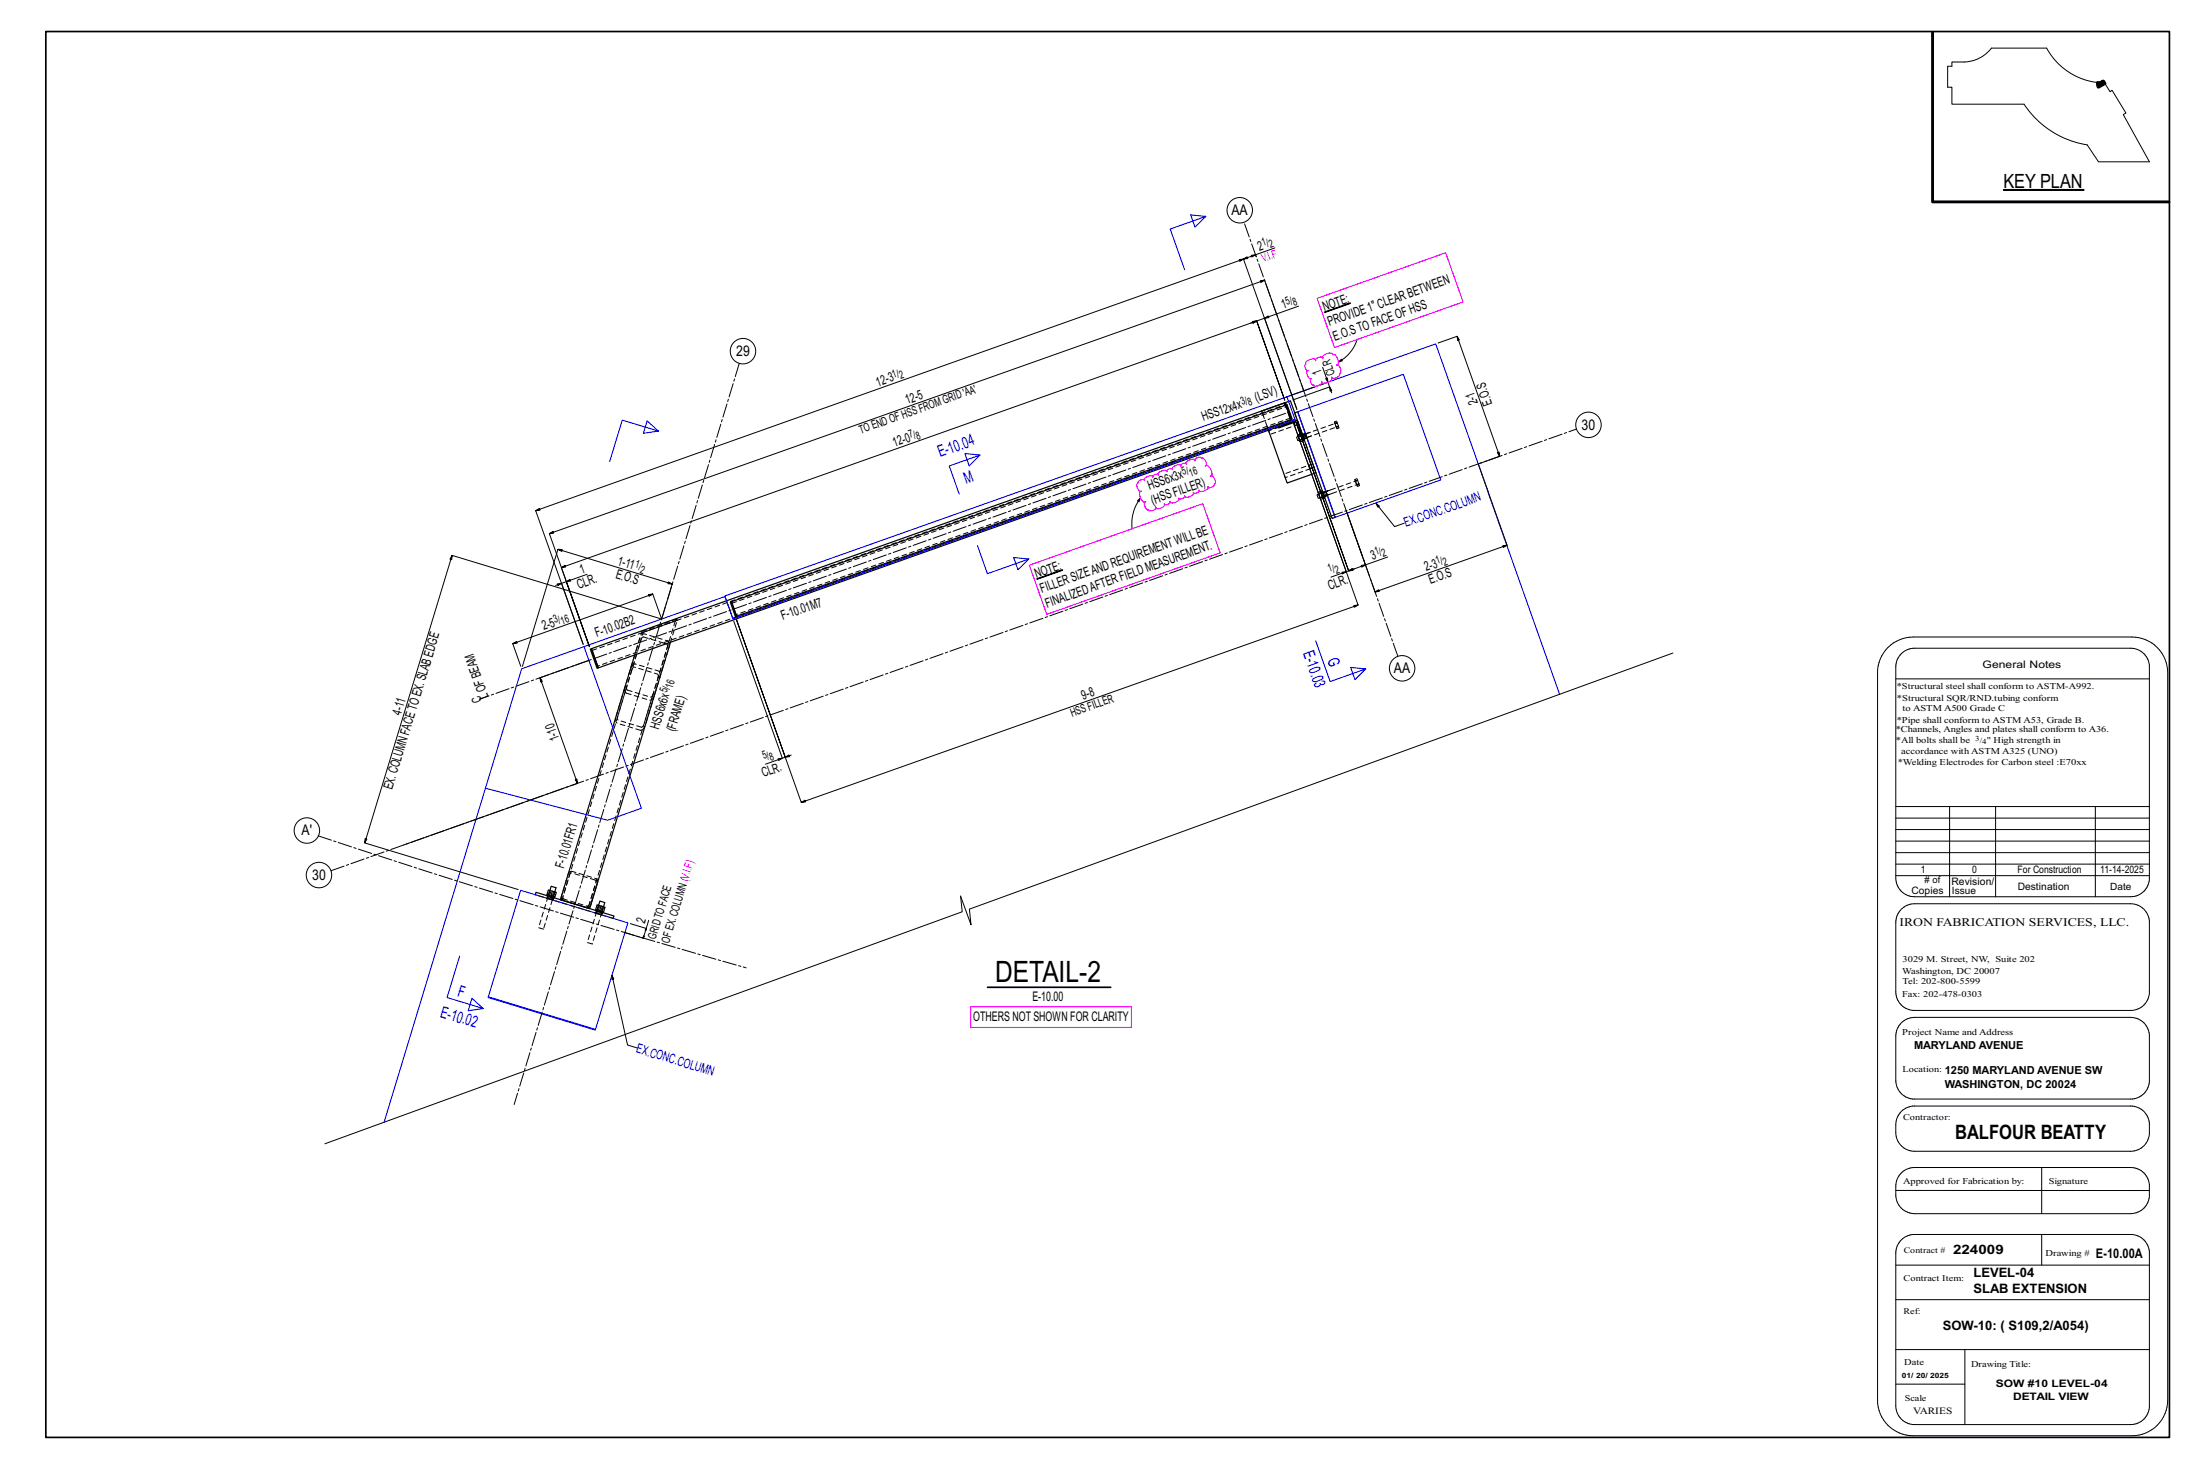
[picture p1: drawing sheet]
<svg xmlns="http://www.w3.org/2000/svg" width="914mm" height="610mm" viewBox="0 0 914 610" stroke-linecap="round" stroke-linejoin="round" font-family="sans-serif">
<path d="M832.7 78.8h33.4v.3h-33.4zM550.6 129.7l10.6-3.6zM431 240.5l10.6-3.5z" fill="#000" stroke="#000" stroke-width=".5"/>
<g fill="none" stroke="#000" stroke-width=".42">
<path d="M811.3 25.8h5.3a14.9 14.9 0 0 0 11.1-5.8h23a27.7 27.7 0 0 0 22 14.4l1.4-.9 2.9 4.6 .9-.6 5.7 9.5-1.1 .6 10.9 19.6h-21.2l-4.7-7a38.6 38.6 0 0 1-26.2-16.9h-30v-7.1h-1.8v-8.7h1.8zM871.7 34.3l.4 2.1 2.8-1.6M520.1 106.1l1.7-.2-1.5 .9zM521.8 105.9l-5 1.8 1.6-1 .2 .7-1.8 .3M529.9 103l-8.1 2.9 .3 .7M520.6 133.6l1.7-.2-1.5 .9zM522.3 133.4l11.7 32.9-11.7-32.9-1.7 .2 .2 .7 1.5-.9-289 102.5 1.6-1 .2 .7-1.8 .3 11.7 32.8-9.6-27 8.6-3.1M525.6 132.2l1.5-.9 .3 .7zM525.6 132.2l-5.7 2.1M539.7 127.2l-14.1 5 13.4 37.9-22.2-62.4-1.7 .2 .2 .7 1.5-.9-294.1 104.5 1.5-.9 .2 .7-1.7 .2 19.7 55.5-9-25.3M549.7 152.6l2.2 6.2-16 5.7M551 157.3l.7-.2 .2 1.7z"/>
<path d="M551.9 158.8l1.6 4.5M556.2 150.5l1.3-1.2 .4 .6zM564.1 141a16.1 16.1 0 0 1-7.9 9.5M597.7 142.5l7.9-2.8 .3 1.8 .7-.2-1-1.6 17.7 49.9-.9-1.5 .7-.2 .2 1.7-8.9 3.2 12 33.7-1.8 .3 .3 .7 1.5-1-54.9 19.5 1.5-1 .3 .8-1.8 .2-11.9-33.8M541.9 162.4l-16.3-46-1.8 .3 .3 .7 1.5-1-297.3 105.4 1.6-1 .2 .7-1.8 .3 16.7 46.9M552.6 160.8l1 1.5-.7 .3zM552.6 160.8l-15.3 5.4M540.6 180.2l-1.2 .5 1 2.9 1.4-.5M540.9 181l-2 .7 .5 1.4 2-.7M541.9 182.3h.1M542 182.5l.2 .5-.3 .1-.2-.5M542.6 180.3h.1"/>
<path d="M543.2 181.8h.1M472.8 208.1l1.3-1.2-.7 1.6zM474.1 206.9a17.4 17.4 0 0 0-3.5 12.9M549.3 204.1l.3-.1 1.1 2.9-.3 .2zM549.3 204.1l-1.5 .5 1.1 2.9 1.4-.5M549.6 204.8l-2.2 .8 .5 1.5 .7-.3M549.9 204.7l.5 1.5M550.1 206.3l-1.5 .5M551.1 204.3h.1M551.6 205.8h.1M559.9 213.2l7.6 21.5 9.3-3.2M571.9 209.2l.8 1.6 .6-.5-1.4-1.1 7.7 9.6 4-1.4"/>
<path d="M553.2 239.8l6.4-2.2-22.2-62.4 27.1 76.2-1.8 .2 .2 .7 1.6-.9-231.5 82.1 1.6-1 .2 .7-1.8 .3-27-76.3 20.4 57.4M557.8 237.8l1.8-.2-1.6 .9zM560.6 237.2l1.5-.9 .2 .7zM563 236.3l-3.4 1.3M565.8 235l1.7-.3-1.5 1zM567.5 234.7l-6.9 2.5-22-61.9 22 61.9M231.6 242.6l1.8-.2-1.5 .9zM235.4 241.7l1.5-.9 .3 .7zM235.4 241.7l-4.5 1.6M275 257.2l4.4-14.5-1.6-.9-.2 .7 1.8 .2-47.5-14.4 1.8 .1-.2 .7-1.6-.8-14.8 48.6M275 257.2l-87.1-26.4-.9 1.6 .7 .2 .2-1.8-36.3 119.5 .2-1.8 .7 .2-.9 1.6 63.8 19.4M275 257.2l-3.7-10.3-1.8 .2 .3 .7 1.5-.9-58.2 20.6 1.6-1 .2 .8-1.8 .2 3.4 9.4"/>
<path d="M305 258.1l20.2 57-7 2.5M245.8 274.1l-21.3 7.5 .2 1.8 .7-.2-.9-1.6 15.5 43.9-.9-1.5 .7-.3 .2 1.8-72.2 25.6M695.3 271.4l-292.4 106.4 .7 6.5-4.3-11.9 .6 6.5-264.9 96.4M784.7 269.1a15.1 15.1 0 0 1 10.5-4.4h90.9a14.9 14.9 0 0 1 14.9 14.9v302.2a14.9 14.9 0 0 1-14.9 14.8h-90.9a14.7 14.7 0 0 1-14.8-14.8v-302.2a14.7 14.7 0 0 1 4.3-10.5zM790.2 271.6a7.9 7.9 0 0 1 5.6-2.2h89.8a7.8 7.8 0 0 1 7.8 7v88.4a7.7 7.7 0 0 1-7.8 7.8h-89.8a7.8 7.8 0 0 1-7.8-7.8v-87.7a7.6 7.6 0 0 1 2.2-5.5zM788 282.1h105.4M323.4 315.3l1.8-.2-1.6 .9zM326.4 314.6l1.5-.9 .2 .7zM328.8 313.8l-3.6 1.3M788 335.2h105.4M788 340h105.4M810.3 335.2v37.4"/>
<path d="M829.4 335.2v37.4M870.9 335.2v37.4M788 349.5h105.4M788 359.1h105.4M788 344.7h105.4M788 354.3h105.4M788 363.9h105.4M790.2 377.8a7.9 7.9 0 0 1 5.6-2.2h89.8a7.9 7.9 0 0 1 7.8 7v30.3a7.8 7.8 0 0 1-7.8 7h-89.8a7.8 7.8 0 0 1-7.8-7.8v-28.7a7.8 7.8 0 0 1 2.2-5.6zM268.6 385.8l-.1 .9-.3-.1zM268.6 385.8l-1.2 4.1v-.9l.4 .1-.4 .8-7.7-2.4M269.6 382.4l-1 3.4-6.6-2M254.4 405.2v1.8l.7-.2-.7-1.6 6.4 29.1 4.1 1.2"/>
<path d="M790.2 425a7.9 7.9 0 0 1 5.6-2.2h89.8a7.9 7.9 0 0 1 7.8 7v19.9a7.9 7.9 0 0 1-7.1 7h-91.3a7.9 7.9 0 0 1-7-7.8v-18.3a7.9 7.9 0 0 1 2.2-5.6zM790.2 461.9l1.9-1.4 2.9-.9h91.3a7.8 7.8 0 0 1 7.1 7v4.8a7.8 7.8 0 0 1-7.8 7h-89.8a7.8 7.8 0 0 1-7.8-7.8v-3.2a7.9 7.9 0 0 1 2.2-5.5zM788 494.7h105.4M790.2 487.4a7.9 7.9 0 0 1 5.6-2.2h89.8a7.8 7.8 0 0 1 7.8 7v4.3a7.8 7.8 0 0 1-7.8 7.8h-89.8a7.9 7.9 0 0 1-7.8-7.8v-3.6a7.6 7.6 0 0 1 2.2-5.5zM848.6 485.2v19.1M790.2 515.3a7.9 7.9 0 0 1 5.6-2.3h89.8a7.8 7.8 0 0 1 7.8 7v65a7.9 7.9 0 0 1-7.8 7h-89.8a7.8 7.8 0 0 1-7.8-7.8v-63.5a7.6 7.6 0 0 1 2.2-5.4zM848.6 513v12.7M788 525.7h105.4M788 540.1h105.4M788 560.8h105.4M788 575.2h28.7M816.7 560.8v31.2"/>
<circle cx="515.3" cy="87.4" r="5.3"/>
<circle cx="308.8" cy="145.9" r="5.3"/>
<circle cx="660.2" cy="176.5" r="5.3"/>
<circle cx="582.8" cy="277.7" r="5.3"/>
<circle cx="127.5" cy="345.1" r="5.3"/>
<circle cx="132.6" cy="363.6" r="5.3"/>
</g>
<path d="M19 13.1h882.7v584.2h-882.7zM410.5 410.3h51.2" fill="none" stroke="#000" stroke-width=".7"/>
<path d="M803.2 13.4v70.5h98.3M871.8 34.3l-.1 .1M872.1 34.3l-.3 .4M872.4 34.4l-.6 .6M872.9 34.3l-1 1M873.8 33.8l-1.9 1.8M874.2 33.7l-2.2 2.2M874.4 33.9l-2.3 2.3M874.5 34.1l-2.1 2.1M874.6 34.3l-1.4 1.4M874.8 34.5l-.8 .8M874.9 34.8h-.1" fill="none" stroke="#000" stroke-width="1.2"/>
<path d="M871.7 34.3l1 .1 1.4-.9 .8 1.3-2.8 1.6z" fill="none" stroke="#000" stroke-width=".42" stroke-dasharray="0 1"/>
<g fill="none" stroke="#000" stroke-width=".5">
<path d="M524.4 170.8l12-4.3 1.7 5M527.2 178.8l7.8 21.9 12-4.2M531.2 177.4l8-2.9 2.8 8-.5 .2-2.4-6.7-.4-.5h-.6l-6.7 2.4zM534.5 168.4l2.1 5.9 .5-.1-2.1-6-231 81.8 .2 .4M534.7 168.3l-.4-1-.5 .1 .4 1-.4-1-288 102.2 2.9 7.9 288-102.1-.4-1 .4 1 .5-.2-.4-.9M534.9 169.6l1.7 4.7-230.4 81.7-.2-.3M538.1 171.6l1.3-.5 15.5 43.9-1.2 .4zM539.3 174.8h.1M539.8 176.3h.1M303.5 250.2l.5-.2 2.2 6-.5 .2zM304.5 251.3l1.2 3.5M245.3 269.7l.5-.1 2.9 7.9-.5 .2z"/>
<path d="M278.7 266.9l-33.6 110.7-12.2-3.7 30.9-101.7M222.6 371.5l.2-.7 32.4 9.8-.2 .8M227.4 371.9l-.1 .3 3.1 .9 .1-.3M227.9 372.3h.1M228.6 370l.5-1.7 2 .6-.5 1.7M229.6 370.3l1.6 .5-.6 2-1.6-.5zM229.6 370.3l-1.7-.5-.6 2 1.7 .5M229.9 372.9h.1M234.1 374.2h.1M243.8 377.2h.1M247.7 378v.4l2.9 .8 .1-.3M248.1 378.5h.1"/>
<path d="M248.4 366.7l-3 9.6M248.8 376.2l.5-1.8 2.1 .6-.6 1.8M249.8 376.5l1.7 .5-.6 2-1.7-.5zM249.8 376.5l-1.6-.5-.6 2 1.6 .5M250.1 379.1h.1"/>
</g>
<g fill="none" stroke="#00f" stroke-width=".45">
<path d="M501.2 89.9l-4.5 4.5-1.8-5.1 6.3 .6-14.8 5.3 6 16.9M269 174.9l4.7 4.2-6.3 1zM273.7 179.1l-15.1-4.5-5.2 17.2M534.9 164.9l61.8-22 22 61.8M538.2 174.3l-233.6 82.8-3.3-9.2-58.6 20.8 23.9 67.2-14 4.9-50.8-13.3-42.2 138.8M539.4 171.1l43.9-15.6 15.5 43.9-43.9 15.6zM407.3 189.1l-6.3-.6 1.8 5.1 4.5-4.5-12.8 4.5 4.2 11.7M618.5 204.8l29.7 83.7M406.3 226.7l4.1 11.7 17.2-6.1M421.3 231.7l6.3 .6-4.5 4.5zM301.3 247.7l233.6-82.8 3.3 9.4-233.6 82.8zM242.7 268.7l-25.9 9.2-15 49.6"/>
<path d="M546.9 266.3l6 16.9 14.8-5.2-4.5 4.4-1.8-5.1 6.3 .7M191 397.3l-5.2 17.2 15.1 4.6-4.7-4.3-1.6 5.2 6.3-.9M203 414.2l44.5 13.6-.1 .3-44.5-13.6zM203 414.2l13.4-44.2 44.6 13.5-13.5 44.3"/>
</g>
<g fill="none" stroke="#000" stroke-width=".42" stroke-dasharray="2 1.4">
<path d="M524.5 171.2l-.1-.4M524.7 171.8l-.2-.6M524.9 172.2l-.2-.4M525 172.5l-.1-.3M525.2 173l-.2-.5M526.6 177.1l-1.4-4.1M526.9 177.8l-.3-.7M526.9 178v-.2M527.2 178.8l-.3-.8M527.3 179l10.5-3.7 .5 1.5-10.5 3.7zM534.3 168.8l.1 .3M534.3 168.8l-.1-.4"/>
<path d="M534.5 169.2l-.2-.4M534.7 169h.1M534.7 169l.2 .6M534.7 168.3l2.1 6M535.9 173.2l-1.4-4M536.1 173.8l.1 .3M536.2 174.1l-.3-.9M536.3 174.4l-.1-.3M536.4 173.7l-230.5 81.7-.2-.6M536.4 174.7l-288 102.1M537.8 175.3l1.5-.5M538.1 171.5l8.9 25"/>
<path d="M539.3 174.8l.5 1.5M539.8 176.3l-1.5 .5M554.6 175.3l.9-.3 .2 .6-.9 .3zM554.6 175.3l.9-.3 1.1 2.8-1 .4zM554.9 176l.9-.3zM555.4 177.5l.9-.4zM555.4 177.6l1-.3 .2 .5-1 .4zM533.7 197l10.4-3.7 .6 1.5-10.5 3.7zM539.4 180.7l1.2-.5zM539.6 181.4l1.3-.4zM539.6 181.4l1.3-.4M539.6 181.4l.5 1.5"/>
<path d="M540.1 182.9l1.3-.5zM540.1 182.9l1.3-.5M540.4 183.6l1.4-.5zM540.6 180.2h.2v.6M540.6 180.2h.2l.8 2.1M540.8 180.2l.1 .3 .4-.1-.1-.3M541.3 180.7v-.1M541.3 180.7h.1M541.4 180.7l1.2-.5 .1 .2M541.4 180.8l1.2-.5M541.4 180.9l-.1-.2M541.4 180.9l1.3-.5"/>
<path d="M541.5 181.2l-.1-.3M541.5 181.2l1.3-.5 .1 .4-1.3 .4-.1-.3M541.5 182.2l.1 .3M541.6 182.5l-1.4 .5 .2 .6-1-2.9 .2 .6 1.2-.5M541.7 182.6h.1M541.7 182.6l.1 .5-.1-.4M541.7 182.6l.1 .5M541.8 181.9l-.2-.4M541.9 182.1l.1 .4M541.9 182.3l1.3-.5M541.9 182.4v-.2M542 182.5v-.1"/>
<path d="M542 182.5l-.9-2.5-.3 .1 .9 2.5-.1-.3M542.1 182.9l-.1-.3-.3 .1 .1 .3M542.6 180.1l-1.3 .5 1.3-.4M542.6 180.2l.5 1.5-1.2 .5-.1-.3M542.6 180.3l2-.7M542.6 180.3l12.3-4.3 .4 1.4M542.7 180.4l.1 .3M542.9 181.1l-1.2 .4M543.1 181.7l-.1-.3-1.2 .5M543.2 181.8l2-.7M543.2 181.8l12.1-4.4M543.2 181.9l-1.2 .6"/>
<path d="M543.2 181.9l-.1-.2 .1 .2-1.2 .5M543.2 182l-1.2 .5M544.1 193.3l1.5-.6M545.6 192.7l.6 1.5M546.2 194.2l-1.5 .6M547 196.5h.1M563.1 199.2l.9-.3 .2 .6-.9 .3zM563.1 199.2l.9-.3 1.1 2.9-1 .3zM563.4 200l.9-.4zM547.8 204.6l1.5-.5 .2 .6-1.5 .5zM548.1 205.4l1.5-.6-.3-.7M548.1 205.3l.5 1.5"/>
<path d="M548.6 206.8l1.5-.5-.5-1.5M548.7 206.9l1.4-.5 .2 .6-1.4 .5zM549.3 204.2l.1 .3 .3-.1-.1-.3M549.8 204.6l1.3-.4M549.9 204.8l-.1-.2 1.3-.4 .1 .2M550 205.1l-.1-.3 1.3-.4 .1 .3M550.1 206.3l.2 .7M550.1 205.5l-.1-.4 1.3-.4 .1 .3-1.3 .5M550.1 205.5h.1M550.3 205.8h.1M550.4 206.1l-.3-.6M550.4 206.2l1.2-.4"/>
<path d="M550.4 206.3v-.2M550.5 206.4l-.1-.1M550.6 206.8l-.1-.2-.3 .1 .1 .2M551.1 204.2l.1 .2M551.1 204.3l-1.2 .4 .5 1.5M551.1 204.3l2-.7zM551.2 204.4l.1 .3M551.3 204.7l.1 .3M551.4 205l.3 1-1.2 .4M551.5 205.4l-1.2 .4M551.5 205.4l.1 .3M551.7 205.8l1.9-.8z"/>
<path d="M551.7 205.9l-1.3 .4M551.7 205.9l-.1-.2-1.2 .4M553.1 203.6l10.2-3.7 .5 1.4M553.6 205l10.2-3.7M563.9 201.4l.9-.3zM563.9 201.5l.9-.3 .3 .6-1 .3zM280.7 258l-36.3 119.4M281.2 258.7l-2.2 7M304.3 250.7l230.4-81.7M304.5 251.3l-.2-.6M306.2 256h.1M246.1 270.3l288-102.1"/>
<path d="M262.8 277.8l-.2 .5M262.9 276.4l-.9 1.7M263.5 276l-.6 .4M263.8 272.2l.3-1M264.1 275.9l-.6 .1M264.1 271.2l.3-.9M264.4 270.3l2.1-7M264.4 270.3l1.4-4.7 1.1-1.8M264.6 271.9l-4.2 14.2M266.4 262.5l14.9-5.3 .2 .5-14.9 5.3zM266.5 263.3l.2-.3M266.7 263l14.8-5.3-.3 1"/>
<path d="M266.9 263.8l1-.4 9.5 2.9M267.2 263.4l.2-.7M267.5 264.7l-.9 .6-1.4 4.7M267.5 264.7l6.8 2.1M274.1 279.2l-10-3.3M274.3 266.8l1 .3M275.3 267.1l.8 .2M276.1 267.3l.6 .2M276.7 267.5l.7 .6M277.4 266.3l.2 .1M277.4 268.1v.1M277.6 266.4l.3 .3"/>
<path d="M277.9 266.7l.1 .2M278 266.9l.1 .2M278.1 267.1l-.1 2.2-6.4 20.4M278.9 266.3l-.2 .6M279 265.7l-.1 .6M256.6 298.3l3.9-13M259.7 287l.2-1.9 3.9-12.9M259.7 287l.2 .5M259.9 287.5l.5 .5M260.4 288l10.1 2.9M260.4 286.1l.4 .7M260.8 286.8l9.6 2.9"/>
<path d="M270.4 289.7l.6-.4M270.7 290.8l-.2 .1M271 289.3l6.4-21.1M271.4 288.6l-3.8 12.5-.5 .8-.5 .3M271.6 289.7l-.9 1.1M272 288.8l-4.2 13.4M273.5 281.6l.1-1M273.6 280.6l-.3-.5-9.6-2.9-.9 .6M274.2 281.8l.1-1.9-.2-.7M266.2 303.5l-9.6-2.9a2.41 2.41 0 0 1-.5-3l3.8-12.5M266.6 302.2l-9.6-2.9-.4-1M266.7 303.4l-.5 .1"/>
<path d="M267.8 302.2l-1.1 1.2M227.3 373.3l.3-1M227.4 373.3h-.1M227.5 373.3l.4-1M227.6 372.2l.1 .1M227.7 373.4l-.3-.1 .3-1 .3 .1M227.8 372.3l.7-2.3M227.9 372.3l.7-2.3M227.9 372.4l.7-2.4M228.1 373.5l-.4-.1 .3-1 .4 .1M228.3 372.5l.7-2.3M228.6 373.7l-.5-.2 .3-1 .5 .1"/>
<path d="M228.6 373.7l.3-1.1 .5 .2M229 372.3l-.1 .3M229 373.8l.4-1 .4 .1-.3 1M229.6 374l-3.7 12.1M229.7 374l.3-1-.2 1M229.8 372.9l.2 .1M229.8 374l-1.2-.3M229.9 372.9l-.3 1.1M230.1 370.5l-.7 2.3M230.5 370.6l-.7 2.3M230.6 370.6l-.7 2.3M230.6 370.7l-.7 2.3"/>
<path d="M233.4 373.6l-.1-.3M233.5 373.4l-.2-.8 3.2-10.1M233.6 374.1l33.6-110.7M233.7 374l-.3-.4M233.9 373.5l-.4-.1M233.9 373.5l10.1 3M234.1 374.2l-.4-.2M236.5 362.5l.4-.3M236.9 362.2l.3-.1M237.1 362.8l-3.2 10 .5 .8M237.2 362.1h.2M237.4 362.1l10.1 2.9"/>
<path d="M243.8 377.2l-9.6-3M244 376.5h.6M244 376.5l.5 .2M244.5 377.2h-.6M244.6 376.5l3.1-10.5M244.6 376.7h-.1M245.1 376.9l-.6 .3M245.2 376.8l-.6-.1M245.4 376.3l-.2 .5M247.3 365.7l-9.6-3-.6 .1M247.5 365l.4 .3M247.5 379.4l.4-1"/>
<path d="M247.6 379.5l-.1-.1M247.7 366l-.4-.3M247.8 379.5l.3-1M247.9 378.4h.1M247.9 379.5h-.3l.4-1.1 .2 .1M247.9 365.3l.4 .4M248 378.5l.7-2.4M248.1 378.5l.7-2.3M248.2 378.5l.7-2.3M248.2 378.5l.4 .1M248.3 365.7l.1 1M248.3 379.7l-.4-.2 .3-1"/>
<path d="M248.6 378.6l.7-2.3M248.8 379.8l-.5-.1 .3-1.1 .5 .2M248.8 379.8l.3-1 .5 .1M249.2 378.5l-.1 .3M249.3 380l-.5-.2M249.3 380l.3-1.1 .4 .2-.3 1-.4-.1M250 379.1h.3M250.1 379.1l-4 13.2M250.3 379.1l-.2 1.1zM250.4 376.6l-.7 2.4M250.8 376.8l-.7 2.3M250.9 376.8l-.7 2.3"/>
<path d="M225.9 386.1l-2-.6 3.6-12.2M246.1 392.3l-2-.7 3.7-12.1M250 380.2l-.3-.1M255 381.4l-.1 .2-32.4-9.8 .1-.3"/>
</g>
<path d="M547.4 124l53.5-19 7.2 20.5-53.4 18.9zM542.8 150.4a3.6 3.6 0 0 1 4-.9l.1 .4-.1-.3a2.32 2.32 0 0 1 3-1l.1 .3-.2-.4a3.2 3.2 0 0 1 4.2-1.5l.1 .5 .4-.2a3.4 3.4 0 0 1 1.5 4.3l-.4 .1 .3-.1a2.75 2.75 0 0 1 1.3 3.6l-.4 .1 .2 .3a2.57 2.57 0 0 1-3.3 1.4l-.1-.3 .2 .4a3.4 3.4 0 0 1-4.3 1.9l-.1-.5 .1 .3a2.57 2.57 0 0 1-3.2 1.5l-.1-.4a1.55 1.55 0 0 1-1-2.6l-.3 .2a2.71 2.71 0 0 1-1.4-3.5l.4-.1a1.55 1.55 0 0 1-1-2.6zM473 200.2l.4-.4a1.51 1.51 0 0 1 2.3-.1l-.2-.3a2.77 2.77 0 0 1 3.6-1.4l.1 .4a1.41 1.41 0 0 1 2.3-1l-.1-.3a2.77 2.77 0 0 1 3.5-1.4l.1 .4a1.41 1.41 0 0 1 2.3-1l-.1-.3a2.77 2.77 0 0 1 3.5-1.4l.1 .4a1.41 1.41 0 0 1 2.4-.9l-.2-.4a2.77 2.77 0 0 1 3.6-1.4l.1 .4-.2-.3a2.08 2.08 0 0 1 2.7-1l.1 .3 .3-.2a2.65 2.65 0 0 1 1.6 3.2l-.3 .2 .4-.3a3.5 3.5 0 0 1 2.2 4.3l-.4 .2 .3-.2a2.65 2.65 0 0 1 1.6 3.3l-.3 .1 .1 .3a2.15 2.15 0 0 1-2.7 1.1l-.1-.3 .1 .3a2.87 2.87 0 0 1-3.6 1.5l-.1-.4a1.46 1.46 0 0 1-2.5 1l.2 .3a2.87 2.87 0 0 1-3.7 1.5l-.1-.4a1.46 1.46 0 0 1-2.4 .9l.2 .4a2.87 2.87 0 0 1-3.7 1.4l-.1-.3a1.46 1.46 0 0 1-2.4 .9l.2 .4a2.87 2.87 0 0 1-3.7 1.4l-.1-.4 .1 .3a2.15 2.15 0 0 1-2.7 1.1l-.1-.3-.3 .2a2.65 2.65 0 0 1-1.4-3.4l.3-.1-.4 .2a3.5 3.5 0 0 1-1.8-4.5l.4-.1-.3 .1a2.65 2.65 0 0 1-1.4-3.3l.4-.1zM427.8 234.9l72.1-25.6 7.3 20.4-72.1 25.6zM403.4 418.3h66.9v8.7h-66.9z" fill="none" stroke="#f0f" stroke-width=".5"/>
<path d="M307.3 151l-93.6 308M244.8 274.4l-45.5 16.2M246.8 273.7l289-102.4M581 272.7l-63.9-180.3M132.3 347.3l44.2 14.5 44.4 14 44.5 13.4 44.7 13M137.6 361.8l517.6-183.5" fill="none" stroke="#000" stroke-width=".42" stroke-dasharray="5.8 1 1 1"/>
<text font-size="12.2" x="413.7" y="408">DETAIL-2</text>
<text font-size="8.3" x="812.7" y="473.4">BALFOUR BEATTY</text>
<text font-size="8.2" x="832.7" y="78.3">KEY PLAN</text>
<g font-size="6.7" fill="#00f">
<text x="390.7" y="190.1" transform="rotate(-20 390.7 190.1)">E-10.04</text>
<text x="401.5" y="200.9" transform="rotate(-20 401.5 200.9)">M</text>
<text x="541.5" y="271.4" transform="rotate(70 541.5 271.4)">E-10.03</text>
<text x="551.7" y="274.1" transform="rotate(70 551.7 274.1)">G</text>
<text x="189.9" y="413.9" transform="rotate(17 189.9 413.9)">F</text>
<text x="182.7" y="422.5" transform="rotate(17 182.7 422.5)">E-10.02</text>
</g>
<g font-size="6.1">
<text x="511.9" y="89.3">AA</text>
<text x="306" y="147.9">29</text>
<text x="657.4" y="178.5">30</text>
<text x="579.4" y="279.7">AA</text>
<text x="125.4" y="347.1">A'</text>
<text x="129.7" y="365.6">30</text>
</g>
<g font-size="5.5">
<text x="523.5" y="104.2" transform="rotate(-20 523.5 104.2)">2</text>
<text x="533.4" y="128.4" transform="rotate(-20 533.4 128.4)">1</text>
<text x="550.5" y="129.4" transform="rotate(-20 550.5 129.4)">NOTE:</text>
<text x="552.6" y="135.5" transform="rotate(-20 552.6 135.5)">PROVIDE1&quot;CLEARBETWEEN</text>
<text x="554.8" y="141.7" transform="rotate(-20 554.8 141.7)">E.O.STOFACEOFHSS</text>
<text x="549.5" y="154.9" transform="rotate(-110 549.5 154.9)">1</text>
<text x="364.9" y="160.6" transform="rotate(-20 364.9 160.6)">12-3</text>
<text x="522.3" y="167" transform="rotate(-20 522.3 167)">(LSV)</text>
<text x="614.4" y="167.5" transform="rotate(-110 614.4 167.5)">2-1</text>
<text x="620.4" y="167.8" transform="rotate(-110 620.4 167.8)">E.O.S</text>
<text x="377" y="168" transform="rotate(-20 377 168)">12-5</text>
<text x="500.2" y="175.1" transform="rotate(-20 500.2 175.1)">HSS12x4x</text>
<text x="371.8" y="185.7" transform="rotate(-20 371.8 185.7)">12-0</text>
<text x="477.7" y="203.6" transform="rotate(-20 477.7 203.6)">HSS6x3x</text>
<text x="479.1" y="209.7" transform="rotate(-20 479.1 209.7)">(HSSFILLER)</text>
<text x="570.4" y="232.7" transform="rotate(-20 570.4 232.7)">3</text>
<text x="241.8" y="238.4" transform="rotate(-20 241.8 238.4)">1</text>
<text x="256.3" y="234.6" transform="rotate(17 256.3 234.6)">1-11</text>
<text x="592.8" y="237.4" transform="rotate(-20 592.8 237.4)">2-3</text>
<text x="240.6" y="244.7" transform="rotate(-20 240.6 244.7)">CLR.</text>
<text x="255.7" y="240.2" transform="rotate(17 255.7 240.2)">E.O.S</text>
<text x="430.9" y="240.3" transform="rotate(-20 430.9 240.3)">NOTE:</text>
<text x="552.7" y="245.2" transform="rotate(-20 552.7 245.2)">CLR.</text>
<text x="594.6" y="242.6" transform="rotate(-20 594.6 242.6)">E.O.S</text>
<text x="433" y="246.4" transform="rotate(-20 433 246.4)">FILLERSIZEANDREQUIREMENTWILLBE</text>
<text x="325.3" y="257.7" transform="rotate(-20 325.3 257.7)">F-10.01M7</text>
<text x="435.2" y="252.5" transform="rotate(-20 435.2 252.5)">FINALIZEDAFTERFIELDMEASUREMENT.</text>
<text x="226" y="261.9" transform="rotate(-20 226 261.9)">2-5</text>
<text x="248.1" y="264.8" transform="rotate(-20 248.1 264.8)">F-10.02B2</text>
<text x="200.4" y="291.5" transform="rotate(-110 200.4 291.5)">C</text>
<text x="203.2" y="289.6" transform="rotate(-110 203.2 289.6)">LOFBEAM</text>
<text x="450.2" y="290.9" transform="rotate(-20 450.2 290.9)">9-8</text>
<text x="166.6" y="297.4" transform="rotate(-73 166.6 297.4)">4-1</text>
<text x="273.8" y="303.2" transform="rotate(-73 273.8 303.2)">HSS6x6x</text>
<text x="280.5" y="304.3" transform="rotate(-73 280.5 304.3)">(FRAME)</text>
<text x="232.5" y="307.3" transform="rotate(-110 232.5 307.3)">1-10</text>
<text x="317.4" y="323" transform="rotate(-20 317.4 323)">CLR.</text>
<text x="163" y="328.4" transform="rotate(-73 163 328.4)">EX.COLUMNFACETOEX.SLABEDGE</text>
<text x="234.4" y="361.2" transform="rotate(-73 234.4 361.2)">F-10.01FR1</text>
<text x="268.1" y="384.1" transform="rotate(-73 268.1 384.1)">2</text>
<text x="429.1" y="415.9">E-10.00</text>
<text x="404.5" y="424.4">OTHERS NOT SHOWN FOR CLARITY</text>
<text x="871.2" y="522.9">E-10.00A</text>
</g>
<g font-size="5.5" fill="#00f">
<text x="584.3" y="219.1" transform="rotate(-20 584.3 219.1)">EX.CONC.COLUMN</text>
<text x="264.2" y="437.3" transform="rotate(17 264.2 437.3)">EX.CONC.COLUMN</text>
</g>
<g font-size="5.4">
<text x="811.7" y="521.2">224009</text>
<text x="820.3" y="530.8">LEVEL-04</text>
<text x="820.3" y="537.4">SLAB EXTENSION</text>
<text x="807.5" y="552.8">SOW-10: ( S109,2/A054)</text>
</g>
<text font-size="4.9" fill="#f0f" x="525" y="109" transform="rotate(-20 525 109)">V.I.F</text>
<g font-size="4.9">
<text x="555" y="155.3" transform="rotate(-110 555 155.3)">CLR</text>
<text x="357.8" y="180.2" transform="rotate(-20 357.8 180.2)">TOENDOFHSSFROMGRID'AA'</text>
<text x="445.6" y="297.8" transform="rotate(-20 445.6 297.8)">HSSFILLER</text>
<text x="789.5" y="384.8">IRON FABRICATION SERVICES, LLC.</text>
<text x="272.5" y="390.5" transform="rotate(-73 272.5 390.5)">GRIDTOFACE</text>
<text x="278.1" y="392.2" transform="rotate(-73 278.1 392.2)">OFEX.COLUMN(V.I.F)</text>
</g>
<g font-size="4.7">
<text x="525" y="102.4" transform="rotate(-20 525 102.4)">1/</text>
<text x="528.1" y="103.1" transform="rotate(-20 528.1 103.1)">2</text>
<text x="534.9" y="126.6" transform="rotate(-20 534.9 126.6)">5/</text>
<text x="537.9" y="127.3" transform="rotate(-20 537.9 127.3)">8</text>
<text x="371.4" y="157" transform="rotate(-20 371.4 157)">1/</text>
<text x="374.4" y="157.7" transform="rotate(-20 374.4 157.7)">2</text>
<text x="516.2" y="168.1" transform="rotate(-20 516.2 168.1)">3/</text>
<text x="519.3" y="168.8" transform="rotate(-20 519.3 168.8)">8</text>
<text x="378.4" y="182.1" transform="rotate(-20 378.4 182.1)">7/</text>
<text x="381.4" y="182.8" transform="rotate(-20 381.4 182.8)">8</text>
<text x="491.8" y="197.3" transform="rotate(-20 491.8 197.3)">5/</text>
<text x="494.8" y="198" transform="rotate(-20 494.8 198)">16</text>
<text x="571.9" y="230.8" transform="rotate(-20 571.9 230.8)">1/</text>
<text x="574.9" y="231.5" transform="rotate(-20 574.9 231.5)">2</text>
<text x="263.8" y="235.6" transform="rotate(17 263.8 235.6)">1/</text>
<text x="265.8" y="238" transform="rotate(17 265.8 238)">2</text>
<text x="552.5" y="237.7" transform="rotate(-20 552.5 237.7)">1/</text>
<text x="555.5" y="238.4" transform="rotate(-20 555.5 238.4)">2</text>
<text x="597.4" y="234.4" transform="rotate(-20 597.4 234.4)">1/</text>
<text x="600.4" y="235.1" transform="rotate(-20 600.4 235.1)">2</text>
<text x="230.6" y="258.9" transform="rotate(-20 230.6 258.9)">3/</text>
<text x="233.6" y="259.6" transform="rotate(-20 233.6 259.6)">16</text>
<text x="279.5" y="286.1" transform="rotate(-73 279.5 286.1)">16</text>
<text x="277.1" y="288.2" transform="rotate(-73 277.1 288.2)">5/</text>
<text x="317.4" y="315.5" transform="rotate(-20 317.4 315.5)">5/</text>
<text x="320.4" y="316.1" transform="rotate(-20 320.4 316.1)">8</text>
</g>
<g font-size="4.6">
<text x="795.6" y="436">MARYLAND AVENUE</text>
<text x="808.3" y="446.4">1250 MARYLAND AVENUE SW</text>
<text x="808.3" y="452">WASHINGTON, DC 20024</text>
</g>
<g font-size="4.3">
<text x="824.1" y="277.6">General Notes</text>
<text x="798.4" y="362.6">1</text>
<text x="819.8" y="362.6">0</text>
<text x="838.6" y="362.6">For Construction</text>
<text x="873" y="362.9">11-14-2025</text>
<text x="794.5" y="371.5">Copies</text>
<text x="811.1" y="367.7">Revision/</text>
<text x="838.6" y="369.7">Destination</text>
<text x="829.6" y="576.5">SOW #10 LEVEL-04</text>
<text x="836.7" y="581.7">DETAIL VIEW</text>
</g>
<g font-size="4.2">
<text x="811.3" y="371.4">Issue</text>
<text x="877.1" y="369.8">Date</text>
</g>
<text font-size="4" x="795.1" y="587.5">VARIES</text>
<text font-size="3.9" x="799.9" y="367.1"># of</text>
<g font-size="3.7">
<text x="788.4" y="286.2">*Structural steel shall conform to ASTM-A992.</text>
<text x="788.4" y="291.2">*Structural SQR/RND.tubing conform</text>
<text x="790.7" y="295.5">to ASTM A500 Grade C</text>
<text x="787.9" y="304.1">*Channels, Angles and plates shall conform to A36.</text>
<text x="788.4" y="300.2">*Pipe shall conform to ASTM A53, Grade B.</text>
<text x="788" y="308.9">*All bolts shall be</text>
<text x="825.7" y="308.9">&quot; High strength in</text>
<text x="790.2" y="313.2">accordance with ASTM A325 (UNO)</text>
<text x="788.8" y="318">*Welding Electrodes for Carbon steel :E70xx</text>
<text x="790.8" y="399.9">3029 M. Street, NW, Suite 202</text>
<text x="790.7" y="404.6">Washington, DC 20007</text>
<text x="790.7" y="409">Tel: 202-800-5599</text>
<text x="790.7" y="414.2">Fax: 202-478-0303</text>
<text x="790.7" y="430">Project Name and Address</text>
<text x="790.8" y="445.6">Location:</text>
<text x="791" y="465.3">Contractor:</text>
<text x="791" y="491.9">Approved for Fabrication by:</text>
<text x="851.5" y="492">Signature</text>
<text x="850.2" y="522">Drawing #</text>
<text x="791.2" y="532.3">Contract Item:</text>
<text x="791.5" y="567.4">Date</text>
<text x="819.3" y="568.1">Drawing Title:</text>
<text x="791.7" y="582.1">Scale</text>
</g>
<text font-size="3.6" x="791.2" y="545.9">Ref:</text>
<text font-size="3.5" x="791.3" y="520.8">Contract #</text>
<g font-size="3.2">
<text x="821" y="308">3/</text>
<text x="823.9" y="309.1">4</text>
</g>
<text font-size="3" x="790.5" y="572.4">01/ 20/ 2025</text>
</svg>
